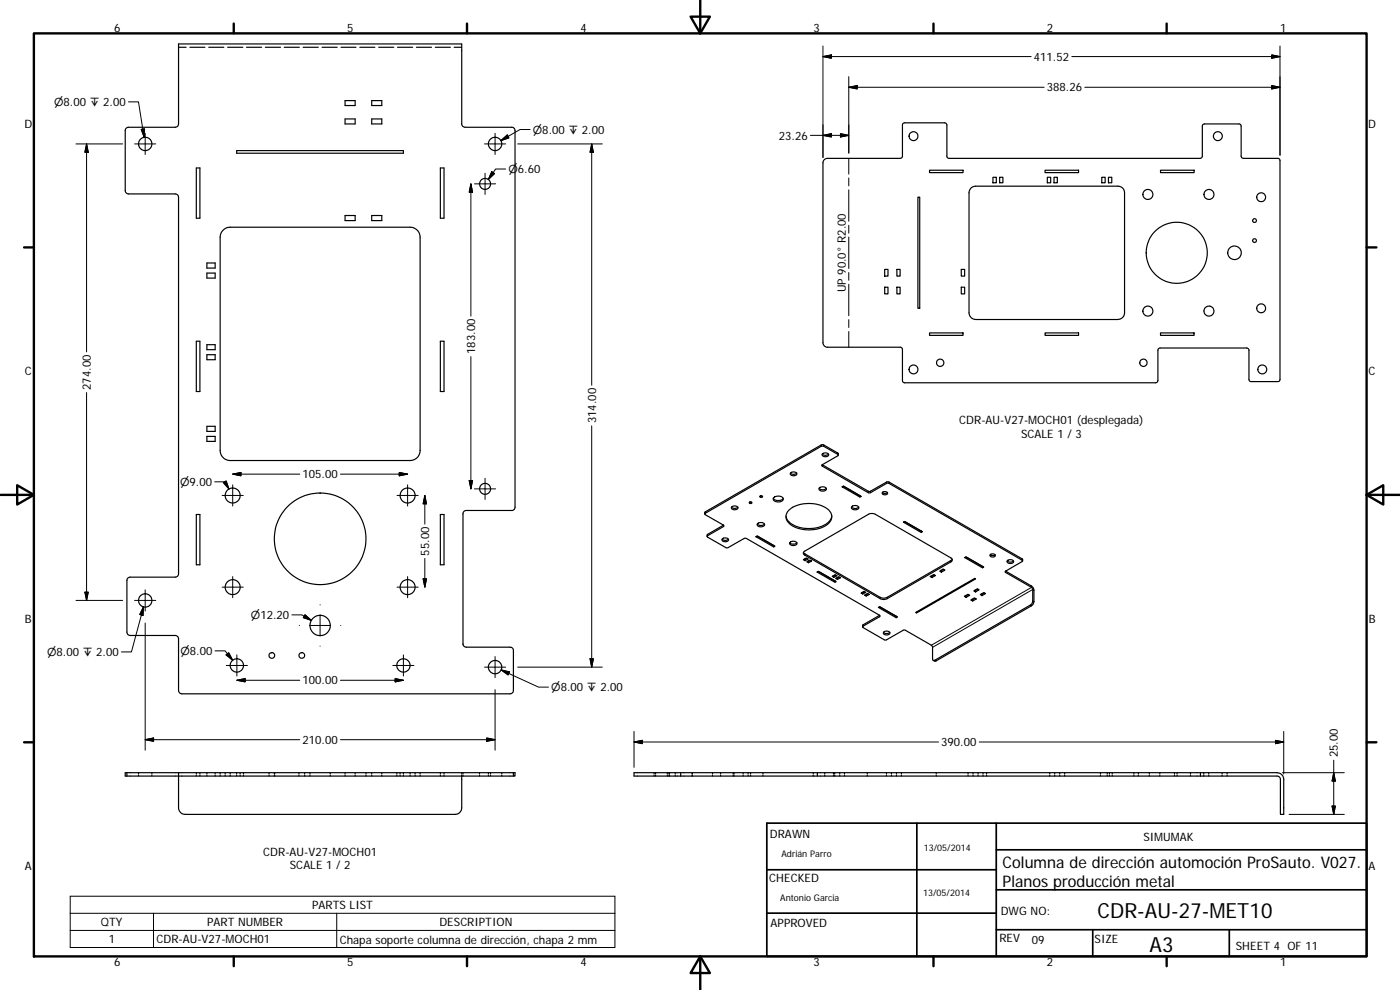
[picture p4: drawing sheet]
<svg xmlns="http://www.w3.org/2000/svg" width="420mm" height="297mm" viewBox="0 0 420 297" stroke-linecap="round" stroke-linejoin="round" font-family="sans-serif">
<g fill="none" stroke="#000" stroke-width=".36">
<path d="M53.6 14.2h2.2M53.6 13.2h85l.1 24.4 .2 .4 .7 .2h14l.8 .4 .2 .6-.1 113.2-.1 .4-.6 .4h-13.9l-.6 .2-.4 .5v39.5l.4 .6 .6 .2h13.2l.8 .3 .2 .7v12l-.2 .6-.4 .3-99.1 .1-.6-.4-.2-.6v-15.5l-.2-.6-.8-.4h-13.5l-.8-.4-.2-.6v-15.5l.2-.7 .8-.3h13.5l.6-.3 .4-.5v-113.2l-.2-.7-.8-.3h-14l-.8-.4-.2-.6v-18l.2-.6 .8-.4h14l.8-.4 .2-.6zM57 14.2h4.5M62.6 14.2h4.6M68.3 14.2h4.6M74 14.2h4.5M79.6 14.2h4.6M85.3 14.2h4.5M91 14.2h4.5M96.7 14.2h4.5M102.3 14.2h4.5M108 14.2h4.5"/>
<path d="M113.7 14.2h4.5M119.3 14.2h4.5M125 14.2h4.5M130.7 14.2h4.5M136.3 14.2h2.3M103.6 30.2h3v1.5h-3zM103.6 35.7h3v1.5h-3zM111.6 30.2h3v1.5h-3zM111.6 35.7h3v1.5h-3zM58.9 50.4h1.1v15.1h-1.1zM71 45.2h50.1v.8h-50.1zM132.2 50.4h1.1v15.1h-1.1z"/>
<path d="M247.4 47.9l.9-.4h22l.5-.6v-9.4l.4-.6h12.3l.7 .4v9.6l.1 .4 .5 .2h75.4l.4-.2 .2-.4v-9.1l.2-.4 .5-.2h10.3l.4 .1 .3 .5v9.1l.2 .4 .5 .2h10.3l.5 .2 .1 .5v65.6l-.3 .6-8.3 .1-.5-.2-.2-.5v-8.7l-.2-.5-.4-.2h-26.2l-.5 .7v9.1l-.2 .5-.5 .2h-75.3l-.5-.2-.2-.5v-9.4l-.5-.6h-22a1.37 1.37 0 0 1-1.3-1.4v-53.9zM275.5 59.2h.5v33.3h-.5zM279 51.1h10v.7h-10zM291.5 56.3l1.3-.4h42.7a1.97 1.97 0 0 1 2 1.9v36.1a2.04 2.04 0 0 1-2 2h-42.7a2.04 2.04 0 0 1-2-2v-36.1l.3-1zM298 53.2h1v1.6h-1zM300 53.2h1v1.6h-1zM313.6 51.1h10.1v.7h-10.1zM314.3 53.2h1v1.6h-1zM316.3 53.2h1v1.6h-1zM330.7 53.2h1v1.6h-1zM332.7 53.2h1v1.6h-1zM348.3 51.1h10.1v.7h-10.1z"/>
<path d="M62.1 78.9h2.5v1.5h-2.5zM67 69.1l.9-.7 1.2-.2h54a3 3 0 0 1 3 3v64a3 3 0 0 1-3 3h-54a3 3 0 0 1-3-3v-64l.2-1.2zM103.6 64.7h3v1.5h-3zM111.6 64.7h3v1.5h-3zM62.1 81.9h2.5v1.5h-2.5zM265.5 86.2h1v2h-1zM265.5 80.8h1v2h-1zM269.2 86.2h.9v2h-.9zM269.2 80.8h.9v2h-.9zM279 99.9h10v.7h-10zM288.5 86.2h1v2h-1zM288.5 80.8h1v2h-1z"/>
<path d="M313.6 99.9h10.1v.7h-10.1zM348.3 99.9h10.1v.7h-10.1zM58.9 102.4h1.1v15.1h-1.1zM62.1 103.4h2.5v1.5h-2.5zM62.1 106.4h2.5v1.5h-2.5zM132.2 102.4h1.1v15.1h-1.1zM62.1 127.9h2.5v1.5h-2.5zM62.1 130.9h2.5v1.5h-2.5zM246.8 139.4v.4l13.9 8.1 .5-.1 5-2.8h.5l40.2 23.2-5.1 3.2M246.8 136.2a1.33 1.33 0 0 0 1.8 0M246.8 139.4l13.9 8.1h.4l5.1-2.9h.5l40.1 23.1 .1 .6M246.8 139.4l4.6-2.6 .1-.4-4.3-2.5h-.7l-35 20.2 .2 .3 5.4 3.2"/>
<path d="M246.9 136.2a1.04 1.04 0 0 1 1-.4 1.04 1.04 0 0 1 .8 .8 1.08 1.08 0 0 1-1.1 .5 1.08 1.08 0 0 1-.9-.8zM251.6 136.5l-.2-.6-4.2-2.4h-.7l-34.8 20.1-.2 .6M58.9 154.4h1.1v15.1h-1.1zM132.2 154.4h1.1v15.1h-1.1zM217.1 157.6v.4l-4.9 3 5.9 3.4 5.2-2.8 .6-.1 40.1 23.1M217.1 157.6l-4.7 2.7-.2 .7M219.6 152.2a1.35 1.35 0 0 0 1.8 0M219.6 152.1a1.05 1.05 0 0 1 1.8 .4 1.08 1.08 0 0 1-1 .5 1.08 1.08 0 0 1-.9-.8zM224.9 150.7a.41 .41 0 0 1 .4-.1 .41 .41 0 0 1 .3 .4 .43 .43 0 0 1-.4 .1 .43 .43 0 0 1-.3-.4zM225 150.6h.5M227.3 157.2a1.54 1.54 0 0 0 2.1 0M227.4 157.1a1.22 1.22 0 0 1 2.1 .4 1.34 1.34 0 0 1-2.3-.1z"/>
<path d="M228.1 148.9a.4 .4 0 0 1 .4-.2 .4 .4 0 0 1 .3 .4 .41 .41 0 0 1-.5 .2 .41 .41 0 0 1-.2-.4zM228.2 148.8h.5M232.1 149.5a2 2 0 0 0 2.9 0M232.1 149.4a1.89 1.89 0 0 1 3 .3 1.77 1.77 0 0 1-3.1 0zM235.9 154.8a5 5 0 0 0 4.7 3.6 8.8 8.8 0 0 0 8.7-2.5l.3-1.1M236.7 153.1a9.9 9.9 0 0 1 12.2 .1 2.93 2.93 0 0 1-1.5 4.7 10.2 10.2 0 0 1-10.6-.9 2.58 2.58 0 0 1-.1-3.9zM237.2 142a1.35 1.35 0 0 0 1.9 0M237.3 141.9a1.04 1.04 0 0 1 1.1-.3 1.04 1.04 0 0 1 .7 .7 1.08 1.08 0 0 1-1 .5 1.08 1.08 0 0 1-.9-.8zM245.8 146.5a1.45 1.45 0 0 0 2.2 0M245.9 146.4a1.24 1.24 0 0 1 2.1 .4 1.32 1.32 0 0 1-2.2-.1zM252.7 146.1l.4-.3 5.4 3.1-.4 .2zM253.1 145.9l5 2.8"/>
<path d="M255.6 152.1a1.42 1.42 0 0 0 2.1 0M255.7 152a1.25 1.25 0 0 1 2 .4 1.32 1.32 0 0 1-2.2-.1zM258.1 148.7h.1M258.1 148.7v.4M264.8 147.8a1.08 1.08 0 0 0 1.5 0M264.8 147.7a.79 .79 0 0 1 1-.3 .79 .79 0 0 1 .5 .8 .79 .79 0 0 1-.9 .3 .79 .79 0 0 1-.6-.8zM271.1 156.7l.4-.2 5.3 3-.3 .3zM271.5 156.5l5 2.8M276.5 159.3v.5M276.5 159.3h.1M216.7 161.8a1.3 1.3 0 0 0 1.9 0M216.8 161.7a1.06 1.06 0 0 1 1.8 .4 1.24 1.24 0 0 1-1.9-.2z"/>
<path d="M226.9 161l.4-.2 5.3 3.1-.4 .2zM227.2 160.8l5 2.9M232.2 163.7v.4M232.2 163.7h.1M237 162.8a1.55 1.55 0 0 0 2.1 0M237.1 162.7a1.26 1.26 0 0 1 2.1 .5 1.31 1.31 0 0 1-2.3-.2zM241.1 167.9l.8-.5 .6 .3-.9 .5zM241.1 165.8l23 13.4a2.33 2.33 0 0 0 2.2 0l19.1-11 .3-.4M241.2 165.6l19.4-11.3a2.33 2.33 0 0 1 2.1 0l22.7 13.1a.63 .63 0 0 1 .4 .6 .63 .63 0 0 1-.4 .6l-19.1 11a2.33 2.33 0 0 1-2.2 0l-22.6-13-.4-.5zM241.4 167.7l.2 .1M241.6 167.8v.4M242.1 168.6l.9-.6 .6 .3-.9 .5z"/>
<path d="M242.1 167.5l-.5 .3M242.5 168.3l.2 .1M242.7 168.4v.4M243.2 168.1l-.5 .3M245.2 171.6l.4-.2 5.4 3.1-.4 .2zM245.6 171.5l5 2.8M249.8 172.9l.8-.5 .6 .3-.9 .5zM250.1 172.7l.2 .1M250.3 172.8v.4M250.6 174.3v.4M250.6 174.3h.1M250.8 173.5l.9-.5 .5 .4-.9 .5z"/>
<path d="M250.8 172.5l-.5 .3M251.2 173.4h.1M251.3 173.4v.5M251.9 173.1l-.6 .3M258.4 177.9l.9-.5 .5 .3-.9 .5zM258.8 177.7l.1 .1M258.9 177.8v.4M259.4 177.5l-.5 .3M259.4 178.6l.9-.5 .6 .3-.9 .5zM259.8 178.4l.2 .1M260 178.5v.4M260.5 178.1l-.5 .4"/>
<path d="M279.2 173l1-.6 .6 .3-1.1 .6zM279.5 172.8l.2 .5M280.4 172.5l-.7 .4M282 171.4l1.1-.7 .5 .4-1.1 .6zM282.4 171.2l.1 .5M283.2 170.8l-.7 .5M289.4 178.9l1.1-.6 .5 .3-1 .6zM289.5 167.3l.4-.2 5.3 3-.3 .3zM289.8 178.7l.2 .5M289.9 167.1l5 2.9M290.7 178.4l-.7 .4M291.7 179.8l.2 .1"/>
<path d="M291.9 179.9v.4M292.3 177.3l1-.6 .5 .3-1 .6zM292.6 177.1l.2 .5M292.6 179.5l-.7 .4M293.5 176.8l-.7 .4M294.2 178.4l1.1-.6 .5 .3-1.1 .6zM294.6 178.2l.1 .5M294.9 170v.4M294.9 169.9v.1M295.4 177.9l-.7 .4M297.2 166.5l.6 .2 .9-.2M297.2 166.4a.78 .78 0 0 1 .9-.3 .78 .78 0 0 1 .5 .8 .78 .78 0 0 1-.9 .3 .78 .78 0 0 1-.5-.8z"/>
<path d="M301.8 171.4l8.2 4.9 .3 .8v3.4l-.3 .8-29.2 17.1-.7-.3M301.8 171.4l-.1 .3 8 4.6 .2 .6v3.4l-.2 .8-29.3 17.1-.4-.1-.1-.2-.2-4.1-8.1-4.7h-.6l-5.3 2.9-6.8-3.8 .1-.3 5-2.9v-.4M302.3 168.3a1.33 1.33 0 0 0 1.9 0M302.4 168.2a1.04 1.04 0 0 1 1-.3 1.04 1.04 0 0 1 .8 .8 1.1 1.1 0 0 1-2-.4zM263.6 182.2l.4-.2 5.4 3.1-.4 .2zM264 184.6l-5 2.9-.1 .6M264 182l5 2.9M265.1 189.7a1.48 1.48 0 0 0 1.9 0M265.2 189.6a1.04 1.04 0 0 1 1.1-.3 1.04 1.04 0 0 1 .7 .8 1.19 1.19 0 0 1-1.9-.2zM269 184.9v.4M269 184.9h.1M274.8 183.8l17.7-10.3 .3 .2-17.7 10.2z"/>
<path d="M275.1 183.6v.3M291.3 180l1.1-.6 .6 .3-1.1 .6zM38.1 232.9h15.5M38.1 231.8h-.5v1.1h.5M38.1 231.8v1.1M38.1 231.8h15.5M41.6 231.8v.4M41.6 232.5v.4M45.6 231.8v.4M45.6 232.5v.4M53.6 232.9h100.5M53.6 232.9v-1.1h99.5h1v1.1"/>
<path d="M58.9 231.8v.4M58.9 232.5v.4M60 231.8v.4M60 232.5v.4M62.1 231.8v.4M62.1 232.5v.4M64.6 231.8v.4M64.6 232.5v.4M66.1 231.8v.4M66.1 232.5v.4M67.6 231.8v.4M67.6 232.5v.4"/>
<path d="M69.1 231.8v.4M69.1 232.5v.4M71 231.8v.4M71 232.5v.4M72.1 231.8v.4M72.1 232.5v.4M73.1 231.8v.4M73.1 232.5v.4M80.7 231.8v.4M80.7 232.5v.4M82.3 231.8v.4M82.3 232.5v.4"/>
<path d="M82.4 231.8v.4M82.4 232.5v.4M89.7 231.8v.4M89.7 232.5v.4M91.4 231.8v.4M91.4 232.5v.4M93 231.8v.4M93 232.5v.4M99.1 231.8v.4M99.1 232.5v.4M103.6 231.8v.4M103.6 232.5v.4"/>
<path d="M106.6 231.8v.4M106.6 232.5v.4M109.8 231.8v.4M109.8 232.5v.4M111.6 231.8v.4M111.6 232.5v.4M114.6 231.8v.4M114.6 232.5v.4M119.1 231.8v.4M119.1 232.5v.4M120.1 231.8v.4M120.1 232.5v.4"/>
<path d="M121.1 231.8v.4M121.1 232.5v.4M123.1 231.8v.4M123.1 232.5v.4M124.6 231.8v.4M124.6 232.5v.4M126.1 231.8v.4M126.1 232.5v.4M132.2 231.8v.4M132.2 232.5v.4M133.3 231.8v.4M133.3 232.5v.4"/>
<path d="M138.6 232.5v9.9a1.96 1.96 0 0 1-2 1.9h-81a1.97 1.97 0 0 1-2-1.9v-9.5M138.6 231.8v.4M138.9 231.8v.4M138.9 232.5v.4M143.9 231.8v.4M143.9 232.5v.4M146.6 231.8v.4M146.6 232.5v.4M147.2 231.8v.4M147.2 232.5v.4M150.6 231.8v.4M150.6 232.5v.4"/>
<path d="M154.1 231.8h.5v1.1h-.5M196.3 231.8v.4M196.3 232.5v.4M196.8 231.8v.4M196.8 232.5v.4M200.3 231.8v.4M200.3 232.5v.4M200.8 231.8v.4M200.8 232.5v.4M200.9 231.8v.4M200.9 232.5v.4M202.6 231.8v.4"/>
<path d="M202.6 232.5v.4M204.3 231.8h41M204.3 231.8h-14v1.1h14M204.3 232.9h41M204.3 231.8v1.1M207.7 231.8l.1 .4M207.7 232.5l.1 .4M213.8 231.8v.4M213.8 232.5v.4M216.3 231.8v.4M216.3 232.5v.4M220 231.8v.4"/>
<path d="M220 232.5v.4M220.3 231.8v.4M220.3 232.5v.4M223 231.8v.4M223 232.5v.4M224.5 231.8v.4M224.5 232.5v.4M225.3 231.8v.4M225.3 232.5v.4M229 231.8v.4M229 232.5v.4M244.1 231.8v.4"/>
<path d="M244.1 232.5v.4M247.5 231.8v.4M247.5 232.5v.4M250.1 231.8v.4M250.1 232.5v.4M250.5 231.8v.4M250.5 232.5v.4M252 231.8v.4M252 232.5v.4M253.4 231.8v.4M253.4 232.5v.4M260.3 231.8v.4"/>
<path d="M260.3 232.5v.4M266 231.8v.4M266 232.5v.4M267.5 231.8v.4M267.5 232.5v.4M269 231.8v.4M269 232.5v.4M270.5 231.8v.4M270.5 232.5v.4M281 231.8v.4M281 232.5v.4M290.5 231.8v.4"/>
<path d="M290.5 232.5v.4M292 231.8v.4M292 232.5v.4M293.5 231.8v.4M293.5 232.5v.4M295 231.8v.4M295 232.5v.4M296.1 231.8v.4M296.1 232.5v.4M315 231.8v.4M315 232.5v.4M316.5 231.8v.4"/>
<path d="M316.5 232.5v.4M318 231.8v.4M318 232.5v.4M319.5 231.8v.4M319.5 232.5v.4M330.3 231.8v.4M330.3 232.5v.4M332.3 231.8v.4M332.3 232.5v.4M333 231.8v.4M333 232.5v.4M333.8 231.8v.4"/>
<path d="M333.8 232.5v.4M340.3 231.8v.4M340.3 232.5v.4M341.6 231.8v.4M341.6 232.5v.4M344.9 231.8v.4M344.9 232.5v.4M348.1 231.8v.4M348.1 232.5v.4M352.5 231.8v.4M352.5 232.5v.4M353.3 231.8v.4"/>
<path d="M353.3 232.5v.4M357.3 231.8v.4M357.3 232.5v.4M360.3 231.8h-115v1.1h115M360.3 231.8v1.1M360.3 231.8h1M360.3 232.9h1M361.3 231.8h22a2.01 2.01 0 0 1 2 2v10.5h-1v-10.5l-.1-.4-.5-.4-22.4-.1M361.3 231.8v.4M361.3 232.5v.4M362.8 231.8v.4M362.8 232.5v.4"/>
<path d="M366.8 231.8v.4M366.8 232.5v.4M368.3 231.8v.4M368.3 232.5v.4"/>
<circle cx="43.6" cy="43.2" r="2.01"/>
<circle cx="145.6" cy="55.2" r="1.65"/>
<circle cx="148.6" cy="43.2" r="2"/>
<circle cx="274.1" cy="40.9" r="1.34"/>
<circle cx="344.5" cy="58.4" r="1.5"/>
<circle cx="362.8" cy="58.3" r="1.5"/>
<circle cx="365.5" cy="40.9" r="1.34"/>
<circle cx="378.5" cy="59.2" r="1.34"/>
<circle cx="353.2" cy="75.9" r="9.2"/>
<circle cx="370.5" cy="75.9" r="2.03"/>
<circle cx="376.5" cy="72.2" r=".57"/>
<circle cx="376.5" cy="66.2" r=".57"/>
<circle cx="344.5" cy="93.4" r="1.5"/>
<circle cx="362.8" cy="93.4" r="1.5"/>
<circle cx="378.5" cy="92.5" r="1.34"/>
<circle cx="274.1" cy="110.8" r="1.33"/>
<circle cx="282.2" cy="108.8" r="1.1"/>
<circle cx="343.2" cy="108.8" r="1.1"/>
<circle cx="378.8" cy="110.8" r="1.33"/>
<circle cx="69.8" cy="148.7" r="2.25"/>
<circle cx="122.3" cy="148.7" r="2.25"/>
<circle cx="145.6" cy="146.7" r="1.64"/>
<circle cx="69.8" cy="176.2" r="2.26"/>
<circle cx="96.1" cy="161.7" r="13.7"/>
<circle cx="122.3" cy="176.2" r="2.25"/>
<circle cx="43.6" cy="180.2" r="2"/>
<circle cx="71.1" cy="199.7" r="2"/>
<circle cx="81.6" cy="196.7" r=".85"/>
<circle cx="90.6" cy="196.7" r=".85"/>
<circle cx="96.1" cy="187.7" r="3"/>
<circle cx="121.1" cy="199.7" r="2"/>
<circle cx="148.6" cy="200.2" r="2"/>
</g>
<g fill="none" stroke="#000" stroke-width=".3">
<path d="M247 13.8v33.4M247 17l2.5-.5v1zM247 17h62.5M381.7 16.5l2.4 .5-2.4 .5zM384.1 17h-62.4M384.1 13.8v32.8M38.6 30.6h3l1.7 10.6M42.4 38.8l1-.1-.1 2.5zM159.1 38.9h-3l-5.8 3.3M254.7 23v22.9M254.7 26.2l2.5-.5v1zM254.7 26.2h58.7"/>
<path d="M325.6 26.2h58.5M381.7 25.7l2.4 .5-2.4 .5zM22.8 43.2h14M26 43.2l.5 2.5h-1zM26 43.2v62.4M40.4 43.2h6.3M43.6 40v6.4M141.3 55.2v39.6M141.3 55.2l.5 2.5h-1zM142.4 55.2h6.3M145.4 43.2h6.4M145.6 52v6.3"/>
<path d="M147.6 51.5l.8 .6-1.9 1.7zM148.6 40v6.4M150.3 42.2l1.9-1.7 .5 .9zM151.8 50.7h-3.1l-2.2 3.1M155.4 43.2h25.4M177.6 43.2v72.4M177.6 43.2l.5 2.5h-1zM243.2 40.6h11.5M247 40.6l2.5-.5v1zM252.2 40.1l2.5 .5-2.5 .5zM254.7 47.5v4.7M254.7 53.4v2.4"/>
<path d="M254.7 57v9.4M254.7 67.6v2.4M254.7 71.1v9.5M254.7 81.8v2.3M254.7 85.3v9.4M254.7 95.9v2.4M254.7 99.5v4.7M26 117.8v62.3M141.3 107v39.7M177.6 127.8v72.4M246.5 133.5v.4M246.8 139.4v.4"/>
<path d="M247.2 133.5v.4M251.4 135.9v.4M64.4 144.6l3-.1 1.3 2.2M66.7 148.7h6.3M67 144.8l.9-.5 .8 2.4zM69.8 145.5v6.3M69.8 142.3l2.5-.5v1zM69.8 142.3h20.2M102.2 142.3h20.1M119.2 148.7h6.3M119.8 141.8l2.5 .5-2.5 .5zM122.3 145.5v6.3"/>
<path d="M127.5 148.7v8.6M127.5 148.7l.5 2.5h-1zM140.8 144.2h1l-.5 2.5zM142.4 146.7h6.3M145.6 143.5v6.4M211.7 153.6v.4M217.1 157.6v.4M260.6 147.4v.4M261.2 147.4v.4M266.1 144.6v.4M266.8 144.6v.4M25.5 177.7h1l-.5 2.4z"/>
<path d="M43.6 177v6.3M66.7 176.2h6.3M69.8 173v6.3M119.2 176.2h6.3M122.3 173v6.3M127 173.7h1l-.5 2.5zM127.5 167.6v8.6M212.4 160.3v.4M241.5 166.2v.4M264.1 179.2v.4M266.3 179.2v.4M285.4 168.2v.4"/>
<path d="M301.8 171.4v.4M306.8 167.7v.4M309.6 175.8v.4l-30.1 17.4M310.3 177.1l-.4-.2-30 17.3M22.8 180.1h14M40.4 180.1h6.3M43.1 182.1l-3.7 13.5h-2.9M43.1 182.1l-.2 2.6-1-.3zM43.6 186.9v38.2M64.5 195.3h3l2.3 2.8M67.8 196.5l.8-.6 1.2 2.2zM67.9 199.7h6.4"/>
<path d="M71.1 196.5v6.3M87.6 184.5h3l2.8 1.6M89.8 187.7h.1M91.5 184.4l1.9 1.7-2.4-.8zM92.9 187.7h6.3M96.1 181.4v.1M96.1 184.5v6.3M96.1 193.8v.1M102.2 187.7h.1M117.9 199.7h6.3M121.1 196.5v6.3M148.6 197v6.3"/>
<path d="M177.1 197.7h1l-.5 2.5zM259 187.5v.4M264 184.6v.4M280.6 198.1l.3 .2M309.2 181.5l.4 .3M309.9 180.3l.4 .2M71.1 204.1l2.5-.5v1zM71.1 204.1h18.9M102.2 204.1h18.9M118.6 203.6l2.5 .5-2.5 .5zM145.4 200.2h6.4M148.6 206.9v18.2"/>
<path d="M150.4 201l11.2 5.2h3M150.4 201l2.5 .6-.4 .9zM155.4 200.2h25.4M190.3 219.5v10.8M385.3 219.5v12.7M43.6 221.9l2.5-.5v1zM43.6 221.9h46.4M102.2 221.9h46.4M146.1 221.4l2.5 .5-2.5 .5zM190.3 222.6l2.5-.5v1zM190.3 222.6h91.4M293.9 222.6h91.4"/>
<path d="M382.8 222.1l2.5 .5-2.5 .5zM384.9 231.8h18.5M400.3 228.1v16.2M400.3 231.8l.5 2.6h-1zM386.9 244.3h16.5M399.8 241.9h1l-.5 2.4zM21.1 268.9h163.4v15.4h-163.4zM21.1 274h163.4M21.1 279.2h163.4M46.1 274v10.3M101.1 274v10.3"/>
</g>
<g fill="none" stroke="#000" stroke-width=".71">
<path d="M10.2 10h399.9v277h-399.9zM70.2 7.1v2.9M140.2 7.1v2.9M207.3 5h5.8l-2.9 5zM210.2 0v10M280.2 7.1v2.9M350.1 7.1v2.9M7.2 74.2h3M410.1 74.2h3M.2 148.5h10M5.2 145.6l5 2.9-5 2.9zM410.1 148.5l5-2.9v5.8z"/>
<path d="M410.1 148.5h10M7.2 222.7h3M410.1 222.7h3M70.2 287v2.9M140.2 287v2.9M210.2 287l2.9 5h-5.8zM210.2 287v10M280.2 287v2.9M350.1 287v2.9"/>
</g>
<path d="M230.1 247h180v40h-180zM275.2 247v40M299 255h111.1M299 247v40M230.1 274h68.9M230.1 261h68.9M299 279h111.1M299 267h111.1M327.9 279v8M368.9 279v8" fill="none" stroke="#000" stroke-width=".51"/>
<g fill="#000" stroke="#000" stroke-width=".3">
<path d="M247 17l2.5-.5v1zM381.7 16.5l2.4 .5-2.4 .5zM42.4 38.8l1-.1-.1 2.5zM254.7 26.2l2.5-.5v1zM381.7 25.7l2.4 .5-2.4 .5zM26 43.2l.5 2.5h-1zM141.3 55.2l.5 2.5h-1zM147.6 51.5l.8 .6-1.9 1.7zM150.3 42.2l1.9-1.7 .5 .9zM177.6 43.2l.5 2.5h-1zM247 40.6l2.5-.5v1zM252.2 40.1l2.5 .5-2.5 .5z"/>
<path d="M67 144.8l.9-.5 .8 2.4zM69.8 142.3l2.5-.5v1zM119.8 141.8l2.5 .5-2.5 .5zM127.5 148.7l.5 2.5h-1zM140.8 144.2h1l-.5 2.5zM25.5 177.7h1l-.5 2.4zM127 173.7h1l-.5 2.5zM43.1 182.1l-.2 2.6-1-.3zM67.8 196.5l.8-.6 1.2 2.2zM91.5 184.4l1.9 1.7-2.4-.8zM177.1 197.7h1l-.5 2.5zM71.1 204.1l2.5-.5v1z"/>
<path d="M118.6 203.6l2.5 .5-2.5 .5zM150.4 201l2.5 .6-.4 .9zM43.6 221.9l2.5-.5v1zM146.1 221.4l2.5 .5-2.5 .5zM190.3 222.6l2.5-.5v1zM382.8 222.1l2.5 .5-2.5 .5zM400.3 231.8l.5 2.6h-1zM399.8 241.9h1l-.5 2.4z"/>
</g>
<g font-size="6.3">
<text x="329.4" y="275.4">CDR-AU-27-MET10</text>
<text x="345" y="285.6">A3</text>
</g>
<g font-size="4.8">
<text x="300.9" y="260.4">Columna de dirección automoción ProSauto. V027.</text>
<text x="300.9" y="266.2">Planos producción metal</text>
</g>
<g font-size="3.5">
<text x="34.2" y="9.6">6</text>
<text x="104.2" y="9.6">5</text>
<text x="174.2" y="9.6">4</text>
<text x="244.2" y="9.6">3</text>
<text x="314.2" y="9.6">2</text>
<text x="384.2" y="9.6">1</text>
<text x="310.2" y="18.2">411.52</text>
<text x="314.1" y="27.5">388.26</text>
<text x="7.3" y="38.4">D</text>
<text x="233.7" y="41.9">23.26</text>
<text x="410.6" y="38.4">D</text>
<text x="155.4" y="52">6.60</text>
<text x="253.9" y="87.7" transform="rotate(-90 253.9 87.7)">UP 90.0° R2.00</text>
<text x="142.6" y="106.2" transform="rotate(-90 142.6 106.2)">183.00</text>
<text x="7.4" y="112.6">C</text>
<text x="410.8" y="112.6">C</text>
<text x="27.3" y="117" transform="rotate(-90 27.3 117)">274.00</text>
<text x="178.9" y="127" transform="rotate(-90 178.9 127)">314.00</text>
<text x="287.9" y="127.3">CDR-AU-V27-MOCH01 (desplegada)</text>
<text x="306.4" y="131.4">SCALE 1 / 3</text>
<text x="90.8" y="143.5">105.00</text>
<text x="128.8" y="166.8" transform="rotate(-90 128.8 166.8)">55.00</text>
<text x="7.5" y="186.9">B</text>
<text x="410.8" y="186.9">B</text>
<text x="90.8" y="205.4">100.00</text>
<text x="90.8" y="223.2">210.00</text>
<text x="282.5" y="223.9">390.00</text>
<text x="401.5" y="227.3" transform="rotate(-90 401.5 227.3)">25.00</text>
<text x="231.1" y="251.4">DRAWN</text>
<text x="79" y="256.7">CDR-AU-V27-MOCH01</text>
<text x="343.1" y="252.3">SIMUMAK</text>
<text x="7.4" y="261.1">A</text>
<text x="87" y="260.9">SCALE 1 / 2</text>
<text x="410.8" y="261.1">A</text>
<text x="230.9" y="264.6">CHECKED</text>
<text x="93.7" y="272.8">PARTS LIST</text>
<text x="300.3" y="274.5">DWG NO:</text>
<text x="30.3" y="277.9">QTY</text>
<text x="62.2" y="277.9">PART NUMBER</text>
<text x="131.9" y="277.9">DESCRIPTION</text>
<text x="231.3" y="278.2">APPROVED</text>
<text x="32.6" y="283">1</text>
<text x="47" y="283">CDR-AU-V27-MOCH01</text>
<text x="102" y="283.1">Chapa soporte columna de dirección, chapa 2 mm</text>
<text x="299.9" y="282.6">REV</text>
<text x="309.7" y="283.3">09</text>
<text x="328.5" y="283">SIZE</text>
<text x="370.9" y="285.1">SHEET 4 OF 11</text>
<text x="34.2" y="289.9">6</text>
<text x="104.2" y="289.9">5</text>
<text x="174.2" y="289.9">4</text>
<text x="244.2" y="289.9">3</text>
<text x="314.2" y="289.9">2</text>
<text x="384.2" y="289.9">1</text>
</g>
<g font-size="3.3">
<text x="16.2" y="31.9">⌀8.00 ↧ 2.00</text>
<text x="159.9" y="40.1">⌀8.00 ↧ 2.00</text>
<text x="152.6" y="52">⌀</text>
<text x="54.1" y="145.8">⌀9.00</text>
<text x="75.3" y="185.7">⌀12.20</text>
<text x="14.1" y="196.9">⌀8.00 ↧ 2.00</text>
<text x="54.1" y="196.5">⌀8.00</text>
<text x="165.4" y="207.4">⌀8.00 ↧ 2.00</text>
</g>
<g font-size="2.7">
<text x="234.5" y="257.1">Adrián Parro</text>
<text x="277.3" y="255.2">13/05/2014</text>
<text x="277" y="268.7">13/05/2014</text>
<text x="234.2" y="270.2">Antonio Garcia</text>
</g>
</svg>
